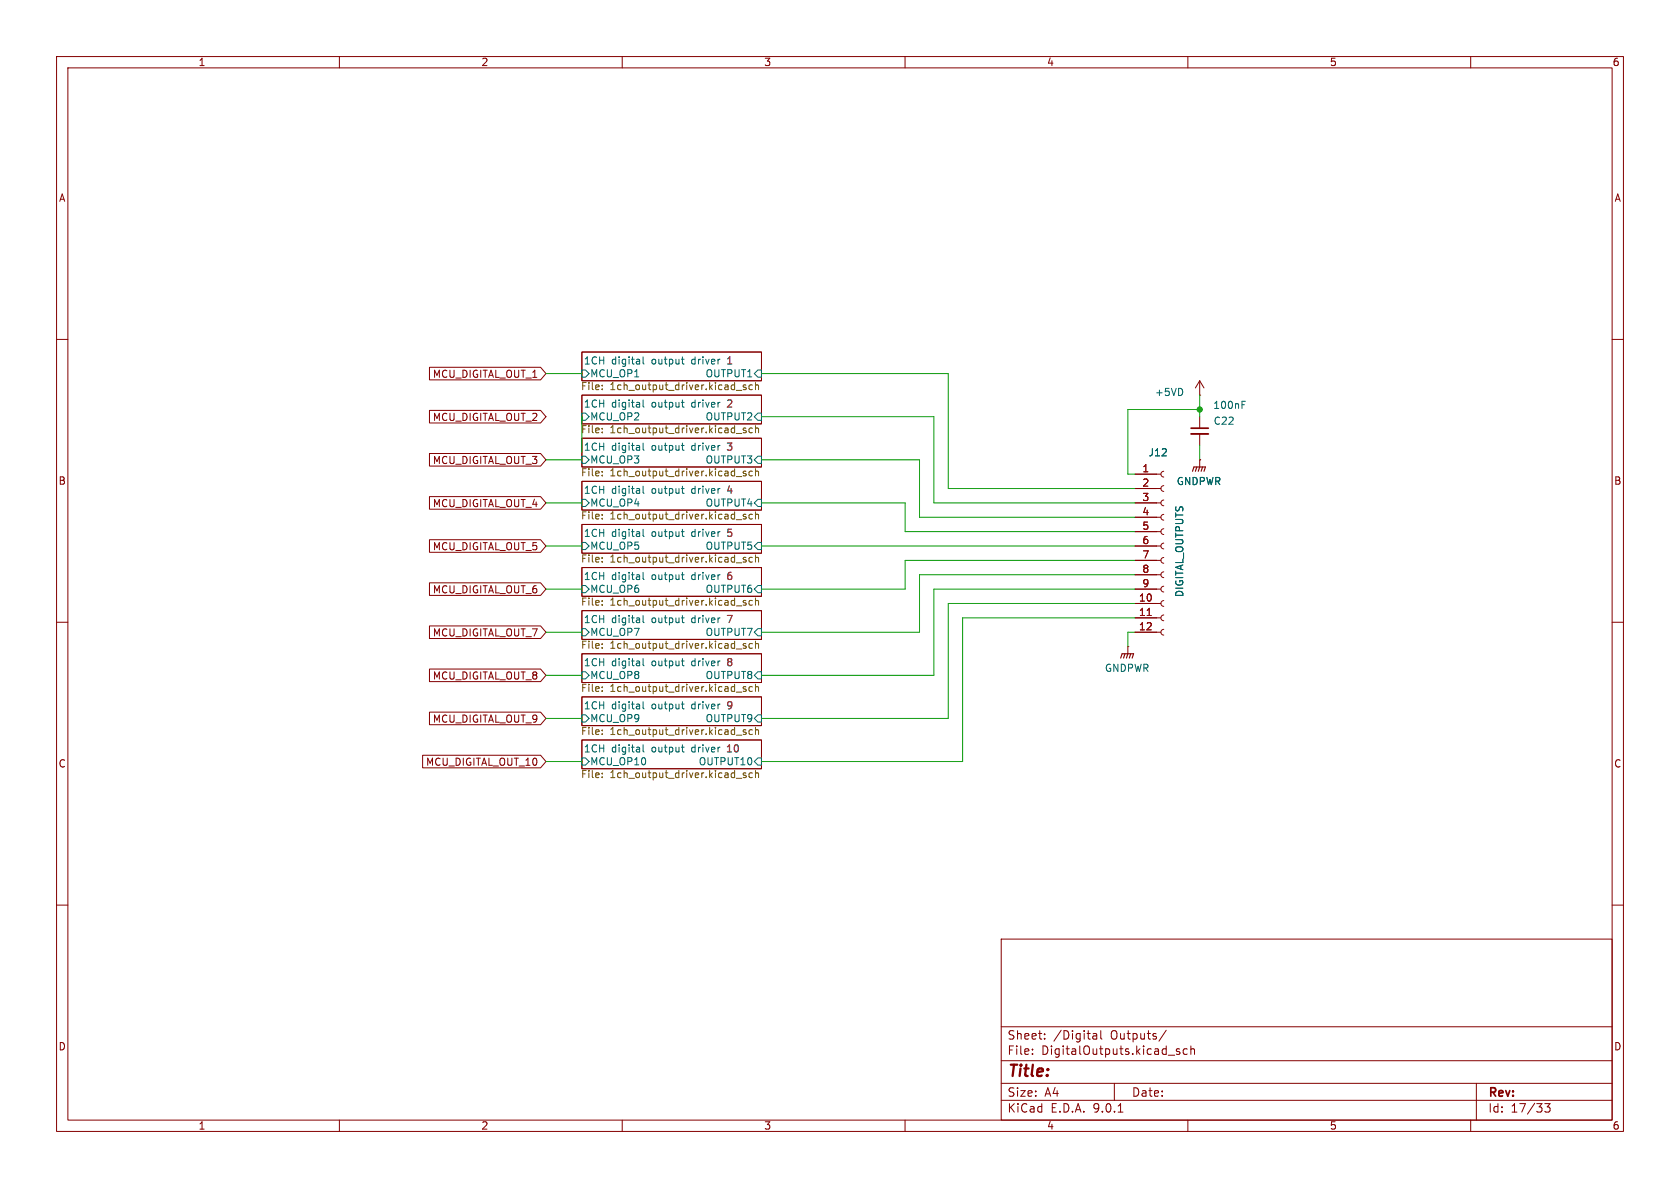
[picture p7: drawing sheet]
<svg xmlns="http://www.w3.org/2000/svg" width="297mm" height="210mm" viewBox="0 0 297 210" stroke-linecap="round" stroke-linejoin="round" font-family="sans-serif">
<g fill="none" stroke="#840000" stroke-width=".18">
<path d="M10 10h277v190h-277zM12 12h273v186h-273zM60 10v2M110 10v2M160 10v2M210 10v2M260 10v2M10 60h2M75.9 72.5h19.7l.9 1.2-.9 1.1h-19.7zM75.9 64.9h19.7l.9 1.1-.9 1.2h-19.7zM102.9 77.5h31.7v5.1h-31.7zM102.9 69.9h31.7v5h-31.7z"/>
<path d="M102.9 62.2h31.7v5.1h-31.7zM212.1 69.9h.1M212.1 67.3l-.8 1.3M212.1 67.3l.8 1.3M212.1 67.3v2.6M212.1 73.7v2M212.1 76.7v2M285 60h2M75.9 95.4h19.7l.9 1.1-.9 1.1h-19.7zM75.9 87.8h19.7l.9 1.1-.9 1.1h-19.7zM75.9 80.2h19.7l.9 1.1-.9 1.1h-19.7zM102.9 92.7h31.7v5.1h-31.7z"/>
<path d="M102.9 85.1h31.7v5.1h-31.7zM200.7 83.8h4.5M200.7 86.4h4.5M200.7 88.9h4.5M200.7 91.4h4.5M200.7 94h4.5M200.7 96.5h4.5M200.7 99.1h4.5M205.7 83.3l-.3 .2-.2 .3 .2 .4 .3 .1M205.7 85.9l-.3 .1-.2 .4 .2 .3 .3 .2M205.7 88.4l-.3 .1-.2 .4 .2 .4 .3 .1M205.7 90.9l-.3 .2-.2 .3 .2 .4 .3 .1"/>
<path d="M205.7 93.5l-.3 .1-.2 .4 .2 .3 .3 .2M205.7 96l-.3 .2-.2 .3 .2 .4 .3 .1M205.7 98.6l-.3 .1-.2 .4 .2 .3 .3 .2M212.1 81.3h.1M212.1 81.3v1.3M10 110h2M75.9 110.6h19.7l.9 1.2-.9 1.1h-19.7zM75.9 103h19.7l.9 1.1-.9 1.2h-19.7zM75.9 118.3h19.7l.9 1.1-.9 1.1h-19.7zM102.9 108h31.7v5h-31.7zM102.9 115.6h31.7v5.1h-31.7zM102.9 100.3h31.7v5.1h-31.7z"/>
<path d="M199.4 114.3h.1M199.4 114.3v1.3M200.7 101.6h4.5M200.7 104.1h4.5M200.7 106.7h4.5M200.7 109.2h4.5M200.7 111.8h4.5M205.7 101.1l-.3 .1-.2 .4 .2 .4 .3 .1M205.7 103.6l-.3 .2-.2 .3 .2 .4 .3 .1M205.7 106.2l-.3 .1-.2 .4 .2 .3 .3 .2M205.7 108.7l-.3 .2-.2 .3 .2 .4 .3 .1M205.7 111.3l-.3 .1-.2 .4 .2 .3 .3 .2"/>
<path d="M285 110h2M74.7 133.5h20.9l.9 1.1-.9 1.1h-20.9zM75.9 125.9h19.7l.9 1.1-.9 1.1h-19.7zM102.9 130.8h31.7v5.1h-31.7zM102.9 123.2h31.7v5.1h-31.7zM10 160h2M177 166h108v32h-108zM285 160h2M60 198v2M110 198v2M160 198v2M177 194.5h108"/>
<path d="M177 191.5h108M177 187.5h108M177 181.5h108M182.5 186.3v.1M182.5 185.5v.1M184.7 183.6v.1M184.7 182.8v.1M193.2 183.5l.2 .2 .5-.1M193.2 182.8h.6l.1 .9M193.9 183.1h-.5l-.2 .2M194.6 182.2v1.3l.2 .2M197 191.5v3"/>
<path d="M197.7 196.6h.8M206.2 182.1l-1.3 2M206.5 186.5h1.2M208.5 185.5l-.3-.1-.2 .2v.2l.5 .2v.3h-.5M209.9 185.5l-.4-.1-.3 .3v.4l.1 .2h.6M210 198v2M210.5 185.5l.2-.1 .4 .1 .1 .9M210.5 184.9v1.5M260 198v2M261 191.5v6.5M273.1 195.1h.9l-.5 .6 .5 .1v.7l-.3 .1h-.4l-.2-.1"/>
</g>
<g fill="none" stroke="#006464" stroke-width=".18">
<path d="M102.9 73h.6l.6 .7-.6 .6h-.6zM102.9 65.4h.6l.6 .6-.6 .7h-.6zM113.7 63.1v1.1l.2 .2M113.7 70.7v1.1l.2 .2M113.7 78.3v1.1l.2 .2M120.5 78.7h.4M120.5 71.1h.4M120.5 63.5h.4M120.7 79.5l.2 .1M120.7 71.9l.2 .1M120.7 64.3l.2 .1M134 73h.6v1.3h-.6l-.7-.6z"/>
<path d="M134 65.4h.6v1.3h-.6l-.7-.7zM219.6 71.5h.4M219.6 70.9h.6M102.9 95.9h.6l.6 .6-.6 .7h-.6zM102.9 88.3h.6l.6 .6-.6 .6h-.6zM102.9 80.6h.6l.6 .7-.6 .6h-.6zM113.7 85.9v1.1l.2 .2M113.7 93.6v1.1l.2 .1M120.5 94h.4M120.5 86.4h.4M120.7 94.8h.2M120.7 87.2h.2"/>
<path d="M134 95.9h.6v1.3h-.6l-.7-.7zM134 88.3h.6v1.2h-.6l-.7-.6zM134 80.6h.6v1.3h-.6l-.7-.6zM102.9 111.1h.6l.6 .7-.6 .6h-.6zM102.9 118.7h.6l.6 .7-.6 .6h-.6zM102.9 103.5h.6l.6 .6-.6 .7h-.6zM113.7 108.8v1.1l.2 .2M113.7 101.2v1.1l.2 .2M113.7 116.4v1.1l.2 .2M120.5 109.2h.4M120.5 116.8h.4M120.5 101.6h.4"/>
<path d="M120.7 110l.2 .1M120.7 117.6l.2 .1M120.7 102.4l.2 .1M134 111.1h.6v1.3h-.6l-.7-.6zM134 118.7h.6v1.3h-.6l-.7-.6zM134 103.5h.6v1.3h-.6l-.7-.7zM102.9 134h.6l.6 .6-.6 .7h-.6zM102.9 126.4h.6l.6 .6-.6 .6h-.6zM113.7 124v1.1l.2 .2M113.7 131.7v1.1l.2 .1M120.5 132.1h.4M120.5 124.5h.4"/>
<path d="M120.7 132.9h.2M120.7 125.3h.2M134 134h.6v1.3h-.6l-.7-.7zM134 126.4h.6v1.2h-.6l-.7-.6z"/>
</g>
<g fill="none" stroke="#725600" stroke-width=".18">
<path d="M106.5 68.1v.1M106.5 68.8v.1M106.5 75.7v.1M106.5 76.4v.1M130.2 76.6h.9M130.2 69h.9M131.9 68.1l-.3-.1-.2 .2v.2l.5 .1v.3h-.5M131.9 75.7h-.3l-.2 .1v.2l.5 .1v.3h-.5M133 68.1l-.3-.1-.3 .3 .1 .5h.5M133 75.7h-.3l-.3 .2 .1 .5h.5M133.6 67.6v1.3M133.6 75.2v1.3"/>
<path d="M133.6 68.2l.1-.2 .3 .1 .1 .8M133.6 75.8l.1-.1h.3l.1 .8M106.5 83.3v.2M106.5 84v.1M106.5 91v.1M106.5 91.6v.1M106.5 98.6v.1M106.5 99.2v.2M130.2 99.5h.9M130.2 91.9h.9M130.2 84.2h.9M131.9 83.3h-.3l-.2 .2v.1l.5 .2v.3h-.5"/>
<path d="M131.9 91l-.3-.1-.2 .2v.2l.5 .1v.3h-.5M131.9 98.6l-.3-.1-.2 .2v.2l.5 .1v.3h-.5M133 83.3h-.3l-.3 .2 .1 .6h.5M133 91l-.3-.1-.3 .2 .1 .6h.5M133 98.6l-.3-.1-.3 .3 .1 .5h.5M133.6 82.9v1.2M133.6 90.5v1.2M133.6 98.1v1.3M133.6 83.4l.1-.1h.3l.1 .8M133.6 91l.1-.1 .3 .1 .1 .7M133.6 98.6l.1-.1 .3 .1 .1 .8M106.5 114.5v.1"/>
<path d="M106.5 106.2v.1M106.5 106.9v.1M106.5 113.8v.1M130.2 114.7h.9M130.2 107.1h.9M131.9 113.8h-.3l-.2 .1v.2l.5 .1v.3h-.5M131.9 106.2l-.3-.1-.2 .2v.2l.5 .1v.3h-.5M133 113.8h-.3l-.3 .2 .1 .5h.5M133 106.2l-.3-.1-.3 .3 .1 .5h.5M133.6 113.9l.1-.1h.3l.1 .8M133.6 105.7v1.3M133.6 113.3v1.3"/>
<path d="M133.6 106.3l.1-.2 .3 .1 .1 .8M106.5 121.4v.2M106.5 122.1v.1M106.5 129.1v.1M106.5 129.7v.1M106.5 136.7v.1M106.5 137.3v.2M130.2 137.6h.9M130.2 122.3h.9M130.2 130h.9M131.9 121.4h-.3l-.2 .2v.1l.5 .2v.3h-.5M131.9 129.1l-.3-.1-.2 .2v.2l.5 .1v.3h-.5"/>
<path d="M131.9 136.7l-.3-.1-.2 .2v.2l.5 .1v.3h-.5M133 121.4h-.3l-.3 .2 .1 .6h.5M133 129.1l-.3-.1-.3 .2 .1 .6h.5M133 136.7l-.3-.1-.3 .3 .1 .5h.5M133.6 121v1.2M133.6 128.6v1.2M133.6 136.2v1.3M133.6 121.5l.1-.1h.3l.1 .8M133.6 129.1l.1-.1 .3 .1 .1 .7M133.6 136.7l.1-.1 .3 .1 .1 .8"/>
</g>
<path d="M210.6 75.7h3" fill="none" stroke="#840000" stroke-width=".3"/>
<path d="M210.6 76.7h3" fill="none" stroke="#840000" stroke-width=".33"/>
<path d="M210.8 83.3l.3-.7h2l-.2 .7M211.6 82.6l-.3 .7M212.1 82.6l-.3 .7M212.6 82.6l-.3 .7M198.1 116.3l.3-.7h2l-.2 .7M198.9 115.6l-.3 .7M199.4 115.6l-.3 .7M199.9 115.6l-.3 .7" fill="none" stroke="#840000" stroke-width=".2"/>
<path d="M202.8 108.8h.7" fill="none" stroke="#a90000" stroke-width=".18"/>
<g fill="none" stroke="#009600" stroke-width=".18">
<path d="M96.5 66h6.4M102.9 73.7v6.3M134.6 66h33v20.4h33.1M134.6 73.7h30.5v15.2h35.6M212.1 72.4h-12.7v11.4h1.3M212.1 69.9v3.8M212.1 78.7v2.6M96.5 81.3h6.4M96.5 96.5h6.4M96.5 88.9h6.4M134.6 81.3h28v10.1h38.1M134.6 88.9h25.4v5.1h40.7"/>
<path d="M134.6 96.5h66.1M200.7 99.1h-40.7v5h-25.4M96.5 104.1h6.4M96.5 111.8h6.4M96.5 119.4h6.4M200.7 106.7h-33.1v20.3h-33M200.7 104.1h-35.6v15.3h-30.5M200.7 101.6h-38.1v10.2h-28M200.7 109.2h-30.5v25.4h-35.6M200.7 111.8h-1.3v2.5M96.5 134.6h6.4M96.5 127h6.4"/>
</g>
<circle cx="212.1" cy="72.4" r=".46" fill="#009600" stroke="#009600" stroke-width=".18"/>
<text font-size="2.8" fill="#840000" x="178" y="190.9">Title:</text>
<g font-size="2.1" fill="#840000">
<text x="178" y="184">Sheet:</text>
<text x="186.2" y="184">/Digital</text>
<text x="196.4" y="184">Outputs/</text>
<text x="178" y="186.7">File:</text>
<text x="184.1" y="186.7">DigitalOutputs.kicad_sch</text>
<text x="178" y="196.9">KiCad</text>
<text x="178" y="194.1">Size:</text>
<text x="184.7" y="194.1">A4</text>
<text x="185.7" y="196.9">E.D.A.</text>
<text x="193.3" y="196.9">9.0.1</text>
<text x="200" y="194.1">Date:</text>
<text x="263" y="194.3">Rev:</text>
<text x="263" y="196.9">Id:</text>
<text x="267.1" y="196.9">17/33</text>
</g>
<g font-size="1.8" fill="#840000">
<text x="35" y="11.9">1</text>
<text x="85" y="11.9">2</text>
<text x="135" y="11.9">3</text>
<text x="185" y="11.9">4</text>
<text x="235" y="11.9">5</text>
<text x="285" y="11.9">6</text>
<text x="10.3" y="35.9">A</text>
<text x="285.3" y="35.9">A</text>
<text x="76.4" y="67">MCU_DIGITAL_OUT_1</text>
<text x="76.4" y="74.6">MCU_DIGITAL_OUT_2</text>
<text x="76.4" y="82.2">MCU_DIGITAL_OUT_3</text>
<text x="10.3" y="85.9">B</text>
<text x="76.4" y="89.9">MCU_DIGITAL_OUT_4</text>
<text x="285.3" y="85.9">B</text>
<text x="76.4" y="97.5">MCU_DIGITAL_OUT_5</text>
<text x="76.4" y="105.1">MCU_DIGITAL_OUT_6</text>
<text x="76.4" y="112.7">MCU_DIGITAL_OUT_7</text>
<text x="76.4" y="120.3">MCU_DIGITAL_OUT_8</text>
<text x="76.4" y="128">MCU_DIGITAL_OUT_9</text>
<text x="10.3" y="135.9">C</text>
<text x="75.2" y="135.6">MCU_DIGITAL_OUT_10</text>
<text x="285.3" y="135.9">C</text>
<text x="10.3" y="185.9">D</text>
<text x="285.3" y="185.9">D</text>
<text x="35" y="199.9">1</text>
<text x="85" y="199.9">2</text>
<text x="135" y="199.9">3</text>
<text x="185" y="199.9">4</text>
<text x="235" y="199.9">5</text>
<text x="285" y="199.9">6</text>
</g>
<g font-size="1.8" fill="#006464">
<text x="103.1" y="64.5">1CH</text>
<text x="108.1" y="64.5">digital</text>
<text x="115.3" y="64.5">output</text>
<text x="122.5" y="64.5">driver</text>
<text x="104.2" y="66.9">MCU_OP1</text>
<text x="124.6" y="66.9">OUTPUT1</text>
<text x="204.1" y="70.2">+5VD</text>
<text x="103.1" y="72.1">1CH</text>
<text x="104.2" y="74.5">MCU_OP2</text>
<text x="108.1" y="72.1">digital</text>
<text x="115.3" y="72.1">output</text>
<text x="122.5" y="72.1">driver</text>
<text x="124.6" y="74.5">OUTPUT2</text>
<text x="214.4" y="72.5">100nF</text>
<text x="214.5" y="75.3">C22</text>
<text x="103.1" y="79.8">1CH</text>
<text x="104.2" y="82.1">MCU_OP3</text>
<text x="108.1" y="79.8">digital</text>
<text x="115.3" y="79.8">output</text>
<text x="122.5" y="79.8">driver</text>
<text x="124.6" y="82.1">OUTPUT3</text>
<text x="203" y="80.9">J12</text>
<text x="103.1" y="87.4">1CH</text>
<text x="104.2" y="89.8">MCU_OP4</text>
<text x="108.1" y="87.4">digital</text>
<text x="115.3" y="87.4">output</text>
<text x="122.5" y="87.4">driver</text>
<text x="124.6" y="89.8">OUTPUT4</text>
<text x="207.9" y="86">GNDPWR</text>
<text x="103.1" y="95">1CH</text>
<text x="108.1" y="95">digital</text>
<text x="115.3" y="95">output</text>
<text x="122.5" y="95">driver</text>
<text x="104.2" y="97.4">MCU_OP5</text>
<text x="124.6" y="97.4">OUTPUT5</text>
<text x="103.1" y="102.6">1CH</text>
<text x="104.2" y="105">MCU_OP6</text>
<text x="108.1" y="102.6">digital</text>
<text x="115.3" y="102.6">output</text>
<text x="122.5" y="102.6">driver</text>
<text x="124.6" y="105">OUTPUT6</text>
<text x="209.4" y="105.7" transform="rotate(-90 209.4 105.7)">DIGITAL_OUTPUTS</text>
<text x="103.1" y="110.2">1CH</text>
<text x="104.2" y="112.6">MCU_OP7</text>
<text x="108.1" y="110.2">digital</text>
<text x="115.3" y="110.2">output</text>
<text x="122.5" y="110.2">driver</text>
<text x="124.6" y="112.6">OUTPUT7</text>
<text x="103.1" y="117.9">1CH</text>
<text x="108.1" y="117.9">digital</text>
<text x="115.3" y="117.9">output</text>
<text x="122.5" y="117.9">driver</text>
<text x="195.2" y="119">GNDPWR</text>
<text x="103.1" y="125.5">1CH</text>
<text x="104.2" y="120.2">MCU_OP8</text>
<text x="108.1" y="125.5">digital</text>
<text x="115.3" y="125.5">output</text>
<text x="122.5" y="125.5">driver</text>
<text x="124.6" y="120.2">OUTPUT8</text>
<text x="104.2" y="127.9">MCU_OP9</text>
<text x="124.6" y="127.9">OUTPUT9</text>
<text x="103.1" y="133.1">1CH</text>
<text x="104.2" y="135.5">MCU_OP10</text>
<text x="108.1" y="133.1">digital</text>
<text x="115.3" y="133.1">output</text>
<text x="122.5" y="133.1">driver</text>
<text x="123.4" y="135.5">OUTPUT10</text>
</g>
<g font-size="1.8" fill="#840084">
<text x="128.3" y="64.6">11</text>
<text x="128.3" y="72.2">22</text>
<text x="128.3" y="79.9">33</text>
<text x="128.3" y="87.5">44</text>
<text x="128.3" y="95.1">55</text>
<text x="128.3" y="102.7">66</text>
<text x="128.3" y="110.3">77</text>
<text x="128.3" y="118">88</text>
<text x="128.3" y="125.6">99</text>
<text x="128.2" y="133.2">10</text>
</g>
<g font-size="1.8" fill="#725600">
<text x="102.6" y="69.3">File:</text>
<text x="107.8" y="69.3">1ch_output_driver.kicad_sch</text>
<text x="102.6" y="76.9">File:</text>
<text x="107.8" y="76.9">1ch_output_driver.kicad_sch</text>
<text x="102.6" y="84.5">File:</text>
<text x="107.8" y="84.5">1ch_output_driver.kicad_sch</text>
<text x="102.6" y="92.2">File:</text>
<text x="107.8" y="92.2">1ch_output_driver.kicad_sch</text>
<text x="102.6" y="99.8">File:</text>
<text x="107.8" y="99.8">1ch_output_driver.kicad_sch</text>
<text x="102.6" y="107.4">File:</text>
<text x="107.8" y="107.4">1ch_output_driver.kicad_sch</text>
<text x="102.6" y="115">File:</text>
<text x="107.8" y="115">1ch_output_driver.kicad_sch</text>
<text x="102.6" y="122.6">File:</text>
<text x="107.8" y="122.6">1ch_output_driver.kicad_sch</text>
<text x="102.6" y="130.3">File:</text>
<text x="107.8" y="130.3">1ch_output_driver.kicad_sch</text>
<text x="102.6" y="137.9">File:</text>
<text x="107.8" y="137.9">1ch_output_driver.kicad_sch</text>
</g>
<g font-size="1.8" fill="#a90000">
<text x="201.9" y="83.6">1</text>
<text x="201.9" y="86.1">2</text>
<text x="201.9" y="88.6">3</text>
<text x="201.9" y="91.2">4</text>
<text x="201.9" y="93.7">5</text>
<text x="201.9" y="96.3">6</text>
<text x="201.9" y="98.8">7</text>
<text x="201.9" y="101.3">8</text>
<text x="201.3" y="106.4">10</text>
<text x="201.9" y="103.9">9</text>
<text x="201.3" y="109">11</text>
<text x="201.3" y="111.5">12</text>
</g>
</svg>
